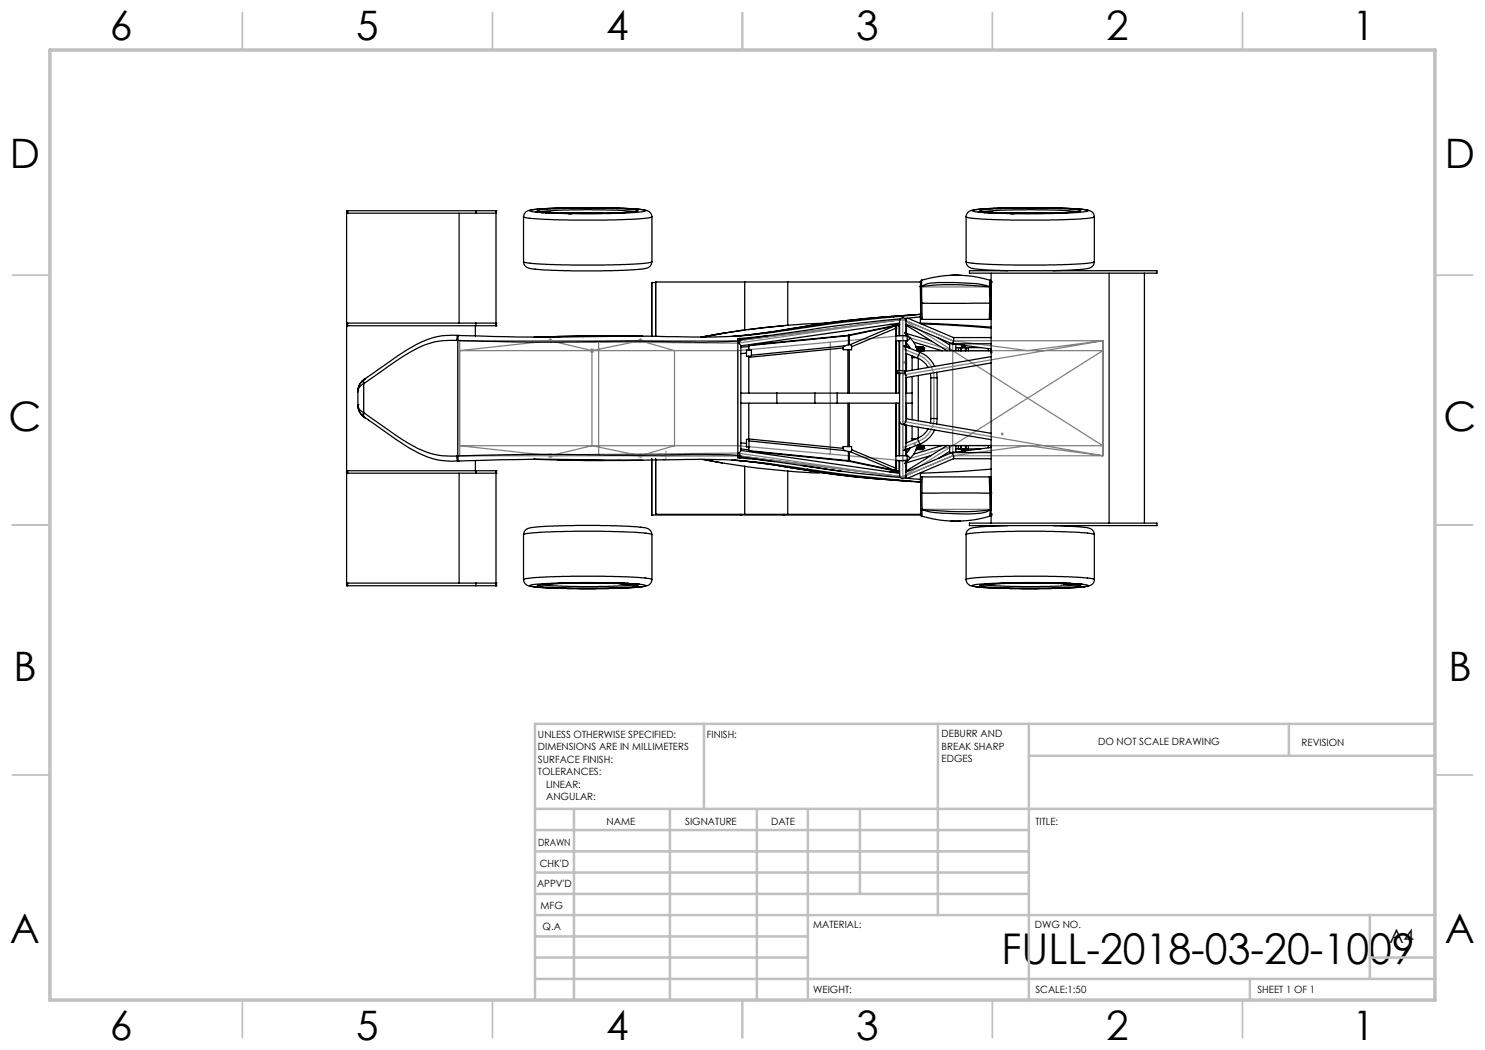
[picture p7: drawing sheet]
<svg xmlns="http://www.w3.org/2000/svg" width="297mm" height="210mm" viewBox="0 0 297 210" stroke-linecap="round" stroke-linejoin="round" font-family="sans-serif">
<g fill="none" stroke="#808080" stroke-width=".2">
<path d="M109.6 68.1h1M109.7 67.8l.7 .7M110.1 67.6v1M110.4 67.8l-.7 .7M117.9 70.1h1M118 69.8l.7 .7M118.4 69.6v1.1M118.7 69.8l-.7 .7M127.6 68.1h1M127.7 67.8l.7 .7M128.1 67.6v1M128.4 67.8l-.7 .7"/>
<path d="M109.6 91.1h1M109.7 90.8l.7 .7M110.1 90.6v1M110.4 90.8l-.7 .7M127.6 91.1h1M127.7 90.8l.7 .7M128.1 90.6v1M128.4 90.8l-.7 .7M132.2 91.1h2M133.2 90.1v2"/>
</g>
<g fill="none" stroke="#808080" stroke-width=".25">
<path d="M184.1 57.4h14.1M91.9 68.1v23M110.1 68.1l-18.2 2h55.6M110.1 68.1l8.3 2M110.1 68.1l9.6 .3M118.4 70.1v19M119.7 68.4v22.5M128.1 68.1l6.8 2v19l-6.8 2M128.1 68.1l-9.7 2M128.1 68.1l-8.4 .3M147.5 70.1l33.1-3 9.9 3M147.5 70.1v19"/>
<path d="M166.1 68.5v22.3M180.6 69.8l3.1 1.2a4.9 4.9 0 0 1 3.1 4.6v8.1a4.9 4.9 0 0 1-3.1 4.6l-3.1 1.2M180.6 63.9l9.9 4.2M180.6 63.9v31.5M180.6 63.9l-33.1 4.2h-55.6M180.6 63.9l9.9 6.2M180.6 63.9l-33.1 4.7-55.6-.5M190.5 70.1h30.1l-30.1 19M190.5 70.1l30.1 19h-30.1M190.5 68.1h30.1M190.5 68.1v23M190.5 68.1l15 2 15.1-2"/>
<path d="M220.6 68.1v23M220.6 68.1l-40 6.9M91.9 91.1h55.6l33.1 4.3M91.9 91.1l55.6-.5 33.1 4.8M118.4 89.1l-8.3 2M118.4 89.1l9.7 2M119.7 90.9l-9.6 .2M119.7 90.9l8.4 .2M133.1 91.1h.2M147.5 89.1l33.1 3 9.9-3M147.5 89.1h-55.6l18.2 2M180.6 84.3l40 6.8"/>
<path d="M190.5 91.1l-9.9 4.3M190.5 91.1h30.1M190.5 91.1l15-2 15.1 2M190.5 89.1l-9.9 6.3M184.1 101.9h14.1"/>
<circle cx="180.8" cy="72.5" r=".14"/>
<circle cx="198.3" cy="70.4" r=".16"/>
<circle cx="183" cy="88.9" r=".15"/>
<circle cx="200.4" cy="86.8" r=".14"/>
</g>
<g fill="none" stroke="#c0c0c0" stroke-width=".35">
<path d="M48.5 2.5v7.5M98.5 2.5v7.5M148.5 2.5v7.5M198.5 2.5v7.5M248.5 2.5v7.5M2.5 55h7.5M287 55h7.5M2.5 105h7.5M287 105h7.5M2.5 155h7.5M287 155h7.5M48.5 200v7.5"/>
<path d="M98.5 200v7.5M148.5 200v7.5M198.5 200v7.5M248.5 200v7.5"/>
</g>
<g fill="none" stroke="#c0c0c0" stroke-width=".5">
<path d="M140.8 144.8v17M187.6 144.8v38.2M205.8 144.8v55.2M205.8 151.2h81.2M257.8 144.8v6.4M287 144.8h-180v55.2M107 161.8h180M107 178.8h98.8M107 174.5h98.8M107 170.3h98.8M107 166h98.8M114.8 161.8v38.2"/>
<path d="M134 161.8v38.2M151.4 161.8v38.2M161.6 161.8v38.2M172 161.8v17M107 195.8h180M107 191.5h54.6M107 187.3h54.6M107 183h180M250 195.8v4.2M274 191.5h13M274 183v12.8"/>
</g>
<path d="M10 10h277v190h-277z" fill="none" stroke="#c0c0c0" stroke-width=".7"/>
<g fill="none" stroke="#000" stroke-width=".25">
<path d="M69.3 42.6h.2M69.5 42.1h-.2v75h.2M69.5 42.1v.5M69.5 42.6h29.7M69.5 42.1h29.7M91.8 42.6v22M95.2 42.1v.5M99.2 42.1h.1M99.2 42.1v23M104.7 43.3a1.75 1.75 0 0 1 2-1.4l7.2-.4h7.2l6.4 .3a3.2 3.2 0 0 1 2.6 .8l.3 .7M104.7 52.3a1.69 1.69 0 0 0 2 1.5l7.7 .4 8-.1 4.9-.2a3.8 3.8 0 0 0 2.7-.7l.4-.9M104.7 43.3a14.4 14.4 0 0 0 4.9 .6l4.2 .1h9.2l5.8-.3 1.6-.4v9l-.4 .2-1.7 .2-7.5 .3-10.8-.1-4-.2-1.3-.4"/>
<path d="M104.7 43.3v9M106 42.1l1.5-.3 3.6-.2 10-.1 6.5 .3 1.6 .3-1.7 .4-3 .1-9.4 .1-7.5-.2-1.3-.2zM107.4 42.4h.1M107.4 42.4l.3 .1M107.4 42.4h1.1M107.7 42.4v.1M107.7 42.3l.9 .1-1.1-.2a5.9 5.9 0 0 1 2.8-.4l10.1-.2 5.2 .2a3.4 3.4 0 0 1 2 .4l-1.5 .2-3.3 .2h-7.3M108.2 42.3l3.4-.3 5.3-.1 6.6 .1 3.4 .3M108.3 42.5h.1M108.3 42.5h.2M108.5 42.4l-.8 .1M108.5 42.4l-.2 .1"/>
<path d="M108.5 42.5h.1M108.7 42.5h1M108.9 42.4l.5 .1-.5-.1M108.9 42.4h.1M108.9 42.4h-1.5M108.9 42.4l-.2 .1M109.1 42.5l.5 .1M109.1 42.5l3 .1M109.5 42.5l1.4 .1M109.5 42.5h.1M109.6 42.5h.9M109.6 42.5h-.1"/>
<path d="M109.6 42.5h.1M109.6 42.6h1.6M109.6 42.6h.1M109.7 42.5h.4zM109.7 42.5h.1M109.7 42.5h-1.2M110.5 42.5h.3M110.5 42.5h.1M110.8 42.6h.1M110.8 42.6h.4M110.8 42.5l.1 .1M110.8 42.5v.1"/>
<path d="M111.2 42.6h.1M111.3 42.6h-.1M112.3 42.6h.1M112.3 42.6h-1.1M112.3 42.6v.1M112.3 42.7h.1M112.3 42.7h.4M112.7 42.6h.5M112.7 42.6h-1.9M112.7 42.6v.1M112.7 42.7h.1M113.2 42.6h.1"/>
<path d="M113.2 42.6l.5 .1M113.2 42.6h.6M113.7 42.7h.1M113.7 42.6h1.2zM113.8 42.6h1.7M114 42.7l-.2-.1 .7 .1h-.8M114.1 42.7h.1M114.4 42.6h6.3M115.5 42.6h.1M115.5 42.6l-1.4 .1M116.8 42.7h.1M117 42.7h.1"/>
<path d="M117 42.7h.2M118.2 42.7h.1M118.5 42.7h.1M118.6 42.7h.1M127.4 42.3l-5.9 .3h-6M130.4 56.5h.1M130.4 56.5v10.8M130.4 56.5h.7M131.1 56.4h.1M131.1 56.4v10.9M131.1 56.4h17.8M148.9 56.4h8.7"/>
<path d="M148.9 56.4v9.6M157.6 56.4h26.5v1M157.6 56.4v8.6M184.1 57.4v3.2M184.1 57.3v.1M184.1 57.4h.1M184.1 56.4h.1M184.3 57.3a67 67 0 0 1 13.9 .1M184.3 57.3a5.6 5.6 0 0 1 3.4-.8h.9a40.2 40.2 0 0 1 8.7 .6l.6 .2M184.3 56v1.3M184.3 56a23.8 23.8 0 0 1 13.7 0M184.3 56l-.2 .4"/>
<path d="M184.3 57.3l-.2 .1M184.3 57.3v.1M184.3 57.3h.1M184.3 56h.1M184.3 57.4l.1 3.2M184.3 57.4h-.2M190.2 55.1h2M193.2 43.3a1.75 1.75 0 0 1 2-1.4l7.2-.4h7.2l6.4 .3a3.6 3.6 0 0 1 2.6 .7l.3 .8M193.2 52.3a1.68 1.68 0 0 0 2 1.5l6.3 .3M193.2 43.3a13.3 13.3 0 0 0 4.5 .6l12.1 .1 7-.3a3.6 3.6 0 0 0 2.1-.4M193.2 52.3l.4 .2 1.7 .2 7.4 .3 10.9-.1 3.9-.2 1.4-.4M193.2 43.3v9"/>
<path d="M193.9 54.1h37.5v.5h-37.5zM194.5 42.1l1.9-.3 6.1-.3h7.1l6.1 .3a3.2 3.2 0 0 1 1.9 .4l-1.6 .3-3 .1-9.4 .1-7-.2-1.9-.2zM195.9 42.4h.1M195.9 42.4h1.1l-.2 .1M195.9 42.4l.3 .1M196.2 42.4v.1M196.2 42.3l.9 .1-1.2-.3 1.8-.3 5.4-.2 9.5 .1 2.6 .2 .9 .2-.7 .3-2.4 .1-9 .1M196.7 42.3l3.4-.3 5.3-.1 6.5 .1 3.5 .3M196.8 42.5h.1M196.8 42.5h.2M197 42.4l-.8 .1M197 42.5h.1"/>
<path d="M197.4 42.4l.5 .1-.5-.1M197.4 42.4l-.2 .1M197.4 42.4h.1M197.4 42.4l-.2 .1h1.1M197.4 42.4h-1.5M197.6 42.5l.6 .1M197.6 42.5l2.2 .1M197.9 57.4v3.2M197.9 57.4h.3M197.9 57.3l.3 .1M197.9 57.3v.1M198 56l-.1 1.3"/>
<path d="M198 56l.2 .3M198 42.5h1.4M198 42.5h.1M198.1 42.5h.9M198.1 42.5h-.1M198.1 42.5h.1M198.2 42.6h1.4M198.2 42.6h.1M198.2 57.4v3.2M198.2 57.4h.1M198.2 56.4v1M198.2 56.4h.1"/>
<path d="M198.2 42.5h.3M198.2 54.6v50M198.3 42.5h.2M198.3 42.5h.1M198.3 42.5h-1.3M199 42.5h.4M199 42.5h.1M199.2 42.6h.1M199.2 42.6h.5M199.4 42.5v.1M199.6 42.6h.1M199.7 42.6h.1"/>
<path d="M199.7 42.5l.9 .1M199.8 42.6h-.2M200.8 42.7h.1M200.8 42.6h.1M200.8 42.7h.4M200.8 42.6h-1.1M200.8 42.6v.1M201.2 42.6h.5M201.2 42.7h.1M201.2 42.6h-2M201.2 42.6v.1M201.7 42.6h.1"/>
<path d="M201.7 42.6h2.3M201.7 42.6l.4 .1M202.1 42.7h.1M202.2 42.6h1.2h-1.2M202.5 42.7l-.1-.1 .6 .1h-.9M202.6 42.7h.1M202.8 42.6h6.4M204 42.6h.1M204 42.6l-1.4 .1M205.3 42.7h.1M205.5 42.7h.1M205.5 42.7h.2"/>
<path d="M206.7 42.7h.1M207 42.7h.2M207.2 42.7h.1M215.9 42.3l-5.9 .3h-6M218.9 52.3a1.68 1.68 0 0 1-2 1.5l-6.3 .3M218.9 43.3v9M221.8 54.6v50M228.9 54.6v50M69.3 64.6h.2M69.3 65.1h.2M69.5 64.6v.5M69.5 64.6h29.7"/>
<path d="M69.5 65.1h29.7M71.6 78.3v2.7M72.7 76.8v5.7M72.7 76l-.1 .3 .1 .5M72.7 76.8a1.64 1.64 0 0 0-1.1 1.5M72.7 76a2.74 2.74 0 0 0-1.1 2.3M72.8 76.7l-.1 .1M72.8 75.9l-.1 .3 .1 .5M72.8 75.9l-.1 .1M73.1 75.7l-.3 .2M73.1 75.7a2.88 2.88 0 0 0-1.5 2.6M73.1 75.7h.1"/>
<path d="M91.4 68.1h.1M91.4 68.1a15.9 15.9 0 0 0-10.3 2.9l-8.3 5.7M91.5 67.1a15.4 15.4 0 0 0-10 2.8l-8.7 6M91.5 68.1l13.9 .3 19.7-.2 16.1 .2 6.4-.2M91.5 67.1l-.1 1M91.5 67.1h.3M91.5 68.1v23.1M91.8 67.1l-.3 1M95.1 65.1v2.1M95.2 64.6v.5M99.2 64.6h.1M99.2 65.1h.1"/>
<path d="M106.8 67.4h.1M111.4 67.3l-4.5 .1M120.6 67.2l-9.2 .1M120.6 67.2h8M145.2 66.6l-4.4 .8M147.6 68.2v22.9M147.6 68h.6zM148 67.7l.1 .2zM148 68l.2-.1-.1 .3a.42 .42 0 0 0-.3 .4 .42 .42 0 0 0 .3 .4l.1 .1M148.2 69.1l-.1 21.2a.4 .4 0 0 0-.3 .3 .4 .4 0 0 0 .2 .4l.2 .3h-.2M148.2 78.6h7.2M148.2 66.1l-8 1.3"/>
<path d="M148.2 66.1h.1M148.9 66l-8.5 1.4M148.9 66l-.7 .1M149.3 70h1v1.3h-1zM149.3 70.6l-1.1 .1M149.7 69.3l-1.5 .2M149.7 69l.1 .1M149.7 69v1M149.8 71.3v.2zM149.8 69.1v.9M149.8 71.5v7.1M153.7 67.1l-5.6 .8"/>
<path d="M155.4 78.6h7.6M155.4 78.6v2M156.6 65.2l-7 .7M156.8 65.1v.1M157.6 65l-8.7 1M162.3 65.1l-8.5 1.4-6.8 .7M162.3 65.1l-7.8 1.2-8.1 1M163 78.6v2M163 78.6h4.4M165.5 64.6l-7.9 .4M167.4 78.6h12.5M167.4 78.6v2"/>
<path d="M168.6 69.6v.3h1M168.6 69.6l-18.8 1.9M169 69.2l-.4 .4M169 69.2l-18.7 1.8M169.6 69.9h.3M169.6 69.9v8.7M169.7 67.5h.1M169.7 68.7h.1M169.8 67.1h.1M169.8 67.1l-20 2M169.8 67.1l-20.1 1.9M169.8 67.1l-.1 1.9-.7 .2"/>
<path d="M169.8 67v.1M169.8 67v1.9M169.8 67.1v1.8M169.8 68.9h.2M169.9 69.9v8.7M170 68.9l.2 .1 .1 .3M170.3 69.3v.6h-.4M177.8 64.9h2.1M178.8 65.1l.4 .5M178.8 65.1l-9 1.9M178.8 65.1v.1M178.8 65.2l.4 .4"/>
<path d="M178.8 65.2l-9 1.9M178.8 65.2l-8.8 3.7M179.2 67.1h2.2v1h-2.2M179.2 65.6h.1M179.2 65.6v13M179.2 65.6l-8.9 3.7M179.3 65.1h.5M179.3 65.1l-.1 .5M179.3 65.1v2M179.3 68.1v10.5M179.5 74.1h1.5v.5h-1.5zM179.8 65.1h.1"/>
<path d="M179.8 65.1v2M179.8 68.1v6M179.8 74.6v4M179.9 75v9.3M179.9 63.8v.4M179.9 64.2a.64 .64 0 0 1 .7-.6 .64 .64 0 0 1 .6 .6M179.9 64.2v2.9M179.9 68.1v6M179.9 74.6v.4M179.9 64.6l-31.7 4.6M180 63.8l-9.4 1-17.2 2.4-5.8 .5v.5M180.1 74.6l-.2 .4"/>
<path d="M181 74.6a6.1 6.1 0 0 1 .2 2.9v4.8a3.5 3.5 0 0 1-.3 2.5h-.2M181.2 68.5l.8 1.2M181.2 67.1l-.2-.5 1.1 1M181.2 78.6h1.2M181.2 64.2v2.5M181.2 68.1v1.2M181.2 70.7l2.3 .9M181.2 64.8l9 3.9M181.2 65l8.2 5.2M181.2 65.1h.1v1.7M181.3 66.7l5 1.5M181.3 68.6v.8"/>
<path d="M181.3 70.7v3.6M181.3 75.5v3.1M181.3 69.3h.5M181.4 69.4h.5M181.5 63.6l9.2 3.9M181.7 69.6h.2M181.9 69.6h.1M182.1 67.6a6 6 0 0 1 1.4 2.7M182.1 67.6l-.9 .9M182.4 63l-10 .8-10.1 1.3M182.4 71.2v.3M182.4 63a204 204 0 0 0-20.1 2.1"/>
<path d="M182.4 71.5h.9M182.4 71.5v2.5M182.4 75.3v8.7M182.7 68.4l5.8 1.8M183.2 69.4l.2 .1M183.2 69.3h1.3M183.2 69.4h1.3M183.2 69.4l.1 .1M183.3 69.5h.1M183.4 69.8l.4 .4M183.4 69.5h.1M183.4 69.5l.5 .7"/>
<path d="M183.4 69.5l.7 .7M183.4 69.5l.7 .6M183.5 71.6l1.4 .9 .7 1M183.5 70.2h.1M183.5 70.2h14.7M183.7 71.7v2.1M183.7 75.1v9.1M183.9 70.4l.3 .2a5.6 5.6 0 0 1 2.7 2.7M183.9 70.4l-3.1-1.2 .4 .8v4.3M183.9 70.4l-.4 1.2M184.1 62.9a449.3 449.3 0 0 0-31.8 3.8 129.1 129.1 0 0 1-20.9 .6l-23.3 .1-16.3-.3M184.1 63.4l-3 .3 .1 .5"/>
<path d="M184.1 62.9v.5M184.1 62.9l-1.7 .1M184.1 63.4v1.3M184.1 64.6l14.1 .8M184.1 62.9h.1M184.1 60.6h.1M184.1 60.6v3.3h.4M184.1 70.1h.1M184.1 70.1h.2M184.1 70.1v.1M184.1 60.6h.3M184.1 70.2h.1"/>
<path d="M184.1 69.6h.2v.2l-.2 .1zM184.2 64.8l14 .8M184.2 69.5h.1M184.3 70.2h.1M184.3 70.2h.3M184.3 70.1v.1M184.3 70.1h.1M184.3 70.1l.3 .1M184.4 60.6h13.5M184.4 60.6h.1M184.4 60.6l.1 3.3M184.5 63.9h13.4"/>
<path d="M184.5 69.4l.3 .2M184.5 69.3l.3 .3M184.5 69.3v.1M184.6 70.2h.1M184.8 69.6h.1M184.8 69.6v.6M186.1 74.7l.1 .9M186.2 75.6h1.2M186.2 75.6v8.1M187.3 74.5l.1 1.1M187.4 75.6v8.1M187.6 67.6l2.3 1.4"/>
<path d="M189.9 68.5l.1 1.7M190.4 68.6v.1M190.4 68.7h.1M190.4 68.6l-.1 .1h.1M190.5 68.7h7.7M190.5 68.7l7.7 1.1M190.7 67.5a1.02 1.02 0 0 1-.3 1.1M190.7 67.5h7.5M191.2 68.9l-.1 1.3M191.2 69.5h1M191.7 69.5h.1M191.7 69.5v.7"/>
<path d="M192.2 69.5h.1M192.2 69.5v.7M192.2 69.5h.9M192.3 69.5h.1M192.3 69.5h.8M192.4 69.4h.2M192.4 69.4l-.1 .1M192.4 69.1h.1M192.4 69.4h.1M192.4 69.1v.3M192.5 69.1h.1M192.5 69.1h.2"/>
<path d="M192.6 69.4h.3M192.6 69.4h.1M192.6 69.1h.1M192.6 69.1v.3M192.7 69.1h.2M192.9 69.4h.1M192.9 69.1h.1M192.9 69.1v.3M192.9 69.4l.2 .1M193.1 69.5h.1M193.1 69.5v.7M193.2 69.5h.1"/>
<path d="M193.2 69.5v.7M193.2 69.5h2.9M193.7 69.5h.1M193.7 69.5v.7M197.7 69.7v.5M197.9 60.6v3.3M197.9 60.6h.3M198.2 69.8v.4M198.2 70.4h.1M198.2 60.6v3.3h-.3M198.2 70.3v.2M198.2 72.6l-17 2.9"/>
<path d="M198.2 71.3l-17.2 3M69.3 94.6h.2M69.3 94.1h.2M69.5 94.1v.5M69.5 94.6h29.7M69.5 94.1h29.7M71.6 81a1.82 1.82 0 0 0 1.1 1.5M71.6 81v.1a2.71 2.71 0 0 0 1.1 2.2M71.6 81a2.88 2.88 0 0 0 1.5 2.6M71.6 81h.1M72.7 82.5l-.1 .5 .1 .3M72.7 82.5l.1 .1"/>
<path d="M72.7 83.3l.1 .1M72.8 82.6a86.2 86.2 0 0 0 10.7 7.1 15.2 15.2 0 0 0 7.9 1.5M72.8 82.6l-.1 .5 .1 .3M72.8 83.4l.3 .2M72.8 83.4l.9 .6M73.1 83.6h.1M73.7 84l4 2.8a30.3 30.3 0 0 0 9.2 5l2.7 .4h1.9M91.4 91.2l.1 1M91.5 91.2l.3 1M91.5 92.2h.3M91.5 91.2h-.1M91.8 92.2l14.8-.3a994.3 994.3 0 0 0 36 0 130.8 130.8 0 0 1 20.5 2.2l8.9 1.1 12.1 1.2"/>
<path d="M91.8 94.6v22M95.1 92.1v2M95.2 94.1v.5M99.2 94.6h.1M99.2 94.1h.1M99.2 94.1v23M106.8 91.9h.1M106.8 91.9l4.8 .1M111.6 92l9.2 .1M128.6 92.1h-7.8M130.4 91.7v11.3M131.1 91.7v11.2"/>
<path d="M140.4 91.9l8.5 1.4M140.8 91.9l3.7 .7M146.3 92a156.8 156.8 0 0 1 16 2.2M146.9 92l5.6 .6 9.8 1.6M147.6 91.1v.5l4.1 .3a570.9 570.9 0 0 0 28.3 3.6M147.6 91.1l-5.1-.2a987.5 987.5 0 0 1-36.2 0l-14.8 .3M147.6 91.2l.6 .1zM148.1 91.4l-.1 .2zM148.1 91.4l6.7 .9M148.2 90.1l31.7 4.6M148.2 88.6l1.1 .1M148.2 89.8l1.5 .1"/>
<path d="M148.2 80.6h7.2M148.9 93.3l8.7 .9M148.9 93.3v9.6M149.3 87.9h.5v1.5h-.5zM149.7 89.4v.8M149.7 90.2l20 2 .1-.1M149.8 80.6v7.3M149.8 89.4v.7M149.8 90.1l20 2M149.8 90.1l-.1 .1M149.8 87.8l18.8 1.9M149.8 88.2l19.2 1.9"/>
<path d="M155.4 80.6h7.6M157.6 94.2l6.3 .4M157.6 94.2v8.7M160.5 93.1l7.7 1.2M162.3 94.2l8.4 1.1 11.7 1M162.3 94.2a211.7 211.7 0 0 0 20.1 2.1M163 80.6h4.4M167.4 80.6h12.5M168.6 89.7l.2 .3 .2 .1M169 90.1l.7 .2 .1 1.8M169.6 89.3h.3M169.6 89.3h-1v.4"/>
<path d="M169.6 80.6v8.7M169.7 90.5h.1M169.7 91.8h.1M169.8 92.1h.1M169.8 92.2l9 1.9M169.8 90.3v1.8M169.8 90.3h.2M169.8 92.1l9 1.9M169.8 92.1v.1M169.8 90.3v1.9M169.9 89.3h.4v.6M169.9 80.6v8.7"/>
<path d="M170 90.3l8.8 3.7M170.3 89.9l-.1 .4h-.2M170.3 89.9l8.9 3.8M177.9 94.4h2M178.8 94v.1M179.2 91.1h2.2v1h-2.2M179.2 93.7l-.4 .3M179.2 93.7l.1 .4M179.2 93.7h.1M179.2 80.6v13.1M179.2 93.7l-.1 .3-.3 .1M179.3 94.1h.5"/>
<path d="M179.3 80.6v10.5M179.3 92.1v2M179.8 94.1h.1M179.8 80.6v10.5M179.8 92.1v2M179.9 95.1v.4M179.9 84.3a.58 .58 0 0 0 .8 .5M179.9 95.1a.64 .64 0 0 0 .7 .6 .64 .64 0 0 0 .6-.6M179.9 84.3v6.8M179.9 92.1v3M180.7 84.8l17.5 3.1M181.1 95.6l3 .3"/>
<path d="M181.2 95.1l-.1 .5M181.2 80.6h1.2M181.2 85v4.3l-.2 .5-.2 .3 3.1-1.3M181.2 90.8l.9 .8M181.2 89.9v1.2M181.2 92.5v2.6M181.2 83.7l17 3M181.3 92.4v1.7h-.1M181.3 80.6v3.2M181.3 85v3.5M181.4 89.8h.5M181.7 89.7h.2"/>
<path d="M181.8 89.9h-.5v.8M181.9 89.7h.1M182 89.6l-.8 1.2M182.1 91.6l-1.1 1.1 .2-.6M182.4 87.8v.3M182.4 87.8h.9M182.4 85.2v2.6M182.4 96.3l1.7 .1M183.2 89.8h.1M183.3 89.8h.1M183.4 89.8h.1M183.4 89.8h-.1"/>
<path d="M183.4 89.8l-.2 .1h1.3M183.5 87.7l.4 1.1M183.5 87.7l-2.3 .9M183.5 89a6 6 0 0 1-1.4 2.6M183.5 89.1h.1M183.5 89.1h14.7M183.7 85.4v2.2M183.8 89.1l-.4 .4M183.9 89.1l-.6 .6 .1 .1M184.1 95.9v.5M184.1 94.6v1.3M184.1 89.1h.1"/>
<path d="M184.1 89.1l-.7 .7M184.1 96.4h.1M184.1 98.6v3.3M184.1 98.6h.3M184.1 89.1h.2M184.1 89.4l.3 .1-.1 .2h-.2zM184.2 89.2v.1M184.3 89.1h.1M184.3 89.1h.3M184.4 98.6h13.5M184.4 98.6v3.3M184.5 95.4h-.4v3.2"/>
<path d="M184.5 95.4l-.1 3.2M184.5 95.4h13.4M184.5 89.9h.1M184.6 89.1h.1M184.6 89.1h-.3M184.8 89.7h.1M184.8 89.7l-.3 .2M184.8 89.1v.6M185.6 85.8l-.2 .3a3.9 3.9 0 0 1-1.9 1.6M186.2 83.7l-.1 .9M186.2 83.7h1.2M186.3 91.1l-5 1.5"/>
<path d="M186.9 86l-1.1 1.6-1 .8-.9 .4M187.4 83.7l-.1 1.1M188.5 89.1l-5.8 1.7M189.4 89.1l-8.2 5.2M189.9 90.3l-2.3 1.4M190 89.1l-.1 1.6M190.3 90.5a1.02 1.02 0 0 1 .4 1.2M190.4 90.5h.1M190.4 90.5v.1M190.4 90.5h.2M190.7 91.7l-9.2 4M190.7 91.7h7.5"/>
<path d="M190.8 90.5h-.3l-9.3 3.9M191.1 89.1l.1 1.3M191.7 89.1v.7M192.2 89.7h.1M192.2 89.8h.1M192.2 89.7l-1 .1M192.2 89.1v.7M192.2 89.7h.9M192.3 89.8h.1M192.3 89.8h.8M192.3 89.8l.1 .1M192.4 89.9h.1"/>
<path d="M192.4 90.2h.1M192.4 89.9v.3M192.4 89.8h.4M192.4 89.8l.1 .1M192.4 90.2h.2M192.4 89.8v.1M192.5 89.9h.3M192.5 90.2h.1M192.5 89.9v.3M192.5 90.2h-.1M192.6 90.2h.3M192.8 89.8l.1 .1"/>
<path d="M192.8 89.8v.1M192.8 90.2h.1M192.8 89.9h.1M192.8 90.2h-.2M192.8 89.9v.3M192.9 90.2h.1M192.9 89.9v.3M193.1 89.8h.1M193.1 89.8l-.1 .1M193.1 89.7h.1M193.1 89.1v.7M193.2 89.1v.7"/>
<path d="M193.2 89.7l2.9 .1M193.7 89.1v.7M197.7 89.1v.5M197.9 95.4h.3v3.2M197.9 95.4v3.2M197.9 98.6h.1M197.9 98.6l.1 3.3M197.9 98.6h.3M198.2 89.1v.4M198.2 98.6v3M198.2 98.6h.1M198.2 93.8l-6 .5-8.1 .3"/>
<path d="M198.2 89.5l-7.7 1h7.7M69.3 116.6h.2M69.5 116.6h29.7M69.5 117.1h29.7M69.5 116.6v.5M95.2 116.6v.5M99.2 117.1h.1M99.2 116.6h.1M104.7 115.9a1.75 1.75 0 0 0 2 1.5l2.6 .2 6.4 .1h7.5l4.1-.2a3.8 3.8 0 0 0 2.7-.7l.4-.9M104.7 106.9a1.69 1.69 0 0 1 2-1.4l3.1-.3 5.3-.1 8.3 .1 4.3 .2a3.1 3.1 0 0 1 2.4 .7l.3 .8M104.7 106.9l.8-.2 2.4-.2 6.9-.3 11.7 .2 2.7 .2 1.2 .3v9l-.8-.2-1.8-.2-6.9-.3-10.9 .1-3.9 .3-1.4 .3M104.7 106.9v9"/>
<path d="M105.9 117.1l1.9-.3 5.5-.3h8.4l5.3 .3a3.8 3.8 0 0 1 2.2 .3l-.8 .3-3.3 .2-8.9 .1-7.4-.2-2.1-.1zM108.2 116.9l2.5 .3 5 .1 7.8-.1 3.4-.3M114.4 116.6h6.8h-.6M116.5 116.6h.1M116.8 116.6h.1M117.9 116.6h.2M118.1 116.6h.1M118.3 116.6h.1M119.6 116.6l-6.8 .1-3.3 .1-1.8 .2M119.6 116.6h.1M119.6 116.6l-8.1 .1-3.4 .2-.6 .2 1.5 .3 5.3 .2h6.6l4.7-.2a3 3 0 0 0 2-.3l-1.1-.2M119.6 116.6l2.3 .1"/>
<path d="M120.2 116.6l1.2 .1zM121 116.5h.1M121 116.5h.4M121 116.5l-1.4 .1M121 116.5l.4 .1M121.4 116.5l.5 .2M121.4 116.5v.1M121.4 116.6l.5 .1M121.9 116.7h.5zM121.9 116.7h.1M122.4 116.6h.1M122.4 116.6h.4"/>
<path d="M122.4 116.6v.1h1.9M122.8 116.6h.1M122.8 116.6v.1M122.8 116.7h.1M122.9 116.7h1M123.9 116.6h.1M123.9 116.6l.4 .1M123.9 116.6l-1.1 .1M123.9 116.7h-.1l2.2 .1-.6-.1M123.9 116.7h1.5M123.9 116.7h.1M124.2 116.7h.1"/>
<path d="M124.2 116.7h1.4l-.1 .1M124.2 116.7l.4 .1M124.3 116.7h.1M124.6 116.8h.9M124.6 116.7v.1M125 116.8h.3M125.1 116.8h.2M125.3 116.8h.1M125.3 116.8h1.1l-.2 .1M125.4 116.7h.1M125.5 116.8h.1M125.7 116.8l.5 .1z"/>
<path d="M126.2 116.9h.1M126.2 116.9h.2M126.5 116.9l.9 .1M126.6 116.8h.1M126.6 116.8h.2M126.6 116.8h-1.3M126.6 116.8h1.1M126.8 116.8h.1M126.8 116.8l-.2 .1M127.4 116.8h.1M127.4 116.8l-.8 .1M127.7 116.8h.1"/>
<path d="M127.7 116.8l-1.3 .1M130.4 103h.1M130.4 103h17.8M131.1 102.9h.1M131.1 102.9h17.8M148.2 103h8.6M148.2 102.9v.1M148.9 102.9h8.7M156.8 103h27.3M156.8 102.9v.1M157.6 102.9h26.5M184.1 102.8v.3l.2 .1"/>
<path d="M184.1 102.8h.1M184.1 101.9v.9M184.1 101.9h.3M184.1 101.9h.1M184.3 103.2a23.5 23.5 0 0 0 13.7 0M184.4 101.9a14.2 14.2 0 0 0 5.5 .8 23.3 23.3 0 0 0 7.4-.3l.7-.4M184.4 101.9l-.1 1.3M184.4 101.9a56.3 56.3 0 0 0 13.7 0h.1M184.4 101.9h.1M190.2 104.2h1.9M193.2 115.9a1.74 1.74 0 0 0 2 1.5l2.5 .2 6.5 .1h7.5l4.1-.2a3.8 3.8 0 0 0 2.7-.7l.4-.9M193.2 115.9l.4-.2 1.7-.2 7.5-.3 10.8 .1 3.9 .3 1.4 .3"/>
<path d="M193.2 106.9l.8-.2 2.4-.2 6.8-.3 11.9 .2 2.6 .2 1.2 .3M193.2 106.9v9M193.9 104.6h37.5v.5h-37.5zM194.5 117.1l1.3-.3 6-.3h8.4l5.3 .3a3.7 3.7 0 0 1 2.1 .3l-.7 .3-3.3 .2-8.9 .1-7.4-.2-2.1-.1zM196.7 116.9l2.5 .3 5 .1 7.8-.1 3.4-.3M198 102v1.2M198 101.9v.1M198 103.2h.1M198.2 103l-.2 .2M198.2 101.9h-.2M198.2 103h.1M198.2 101.9l-.2 .1"/>
<path d="M198.2 102.8h.1M201.5 105.1l-5 .2a4.7 4.7 0 0 0-2.9 .7l-.2 .2-.2 .7M202.8 116.6h6.4M204.9 116.6h.2M205.3 116.6h.1M206.4 116.6h.2M206.6 116.6h.1M206.8 116.6h.1M208.1 116.6l-7.8 .1-4.1 .3M208.1 116.6h.1M208.1 116.6l2.3 .1M208.1 116.6l-8 .1-3.5 .2-.7 .2 1.7 .3 2.6 .2h9.2l5-.2 1.7-.3-1.1-.2 .9 .1"/>
<path d="M208.7 116.6l1.2 .1-1.2-.1M209.1 116.6h.6M209.2 116.6h.5M209.5 116.5h.1M209.5 116.5h.4M209.5 116.5l-1.4 .1M209.5 116.5l.4 .1M209.9 116.5l.5 .2M209.9 116.5v.1M209.9 116.6l.5 .1M210.4 116.7h.5zM210.4 116.7h.1"/>
<path d="M210.6 105.1l5.6 .3a3.1 3.1 0 0 1 2.4 .7l.3 .8M210.9 116.6h.1M210.9 116.6h.4M210.9 116.6v.1h1.9M211.3 116.6h.1M211.3 116.7h.1M211.3 116.6v.1M211.5 116.7h.9M212.4 116.6h.1M212.4 116.6l.4 .1M212.4 116.6l-1.1 .1M212.4 116.7h1.5"/>
<path d="M212.4 116.7h-.1l2.2 .1M212.4 116.7h.1M212.7 116.7h1.4l-.1 .1M212.7 116.7h.1M212.7 116.7l.3 .1M212.8 116.7h.1M213 116.8h1M213 116.7v.1M213.5 116.8h.4zM213.8 116.8h.1M213.8 116.8h1.1l-.2 .1M213.9 116.7l.6 .1"/>
<path d="M213.9 116.7h.1M214 116.8h.1M214.2 116.8l.5 .1M214.7 116.9h.1M215.1 116.8h.1M215.1 116.8h.2M215.1 116.8h-1.3M215.1 116.8h1.1M215.3 116.8h.1M215.3 116.8l-.2 .1M215.9 116.8h.1M215.9 116.8l-.8 .1"/>
<path d="M216.2 116.8h.1M216.2 116.8l-1.5 .1M218.9 106.9v9"/>
<circle cx="184.2" cy="69.7" r=".22"/>
<circle cx="184.2" cy="69.7" r=".25"/>
<circle cx="184.2" cy="69.7" r=".28"/>
<circle cx="184.2" cy="69.7" r=".13"/>
<circle cx="184.2" cy="89.5" r=".12"/>
<circle cx="184.2" cy="89.5" r=".29"/>
<circle cx="184.2" cy="89.5" r=".26"/>
<circle cx="184.2" cy="89.5" r=".21"/>
</g>
<text font-size="8.5" x="200.3" y="192.7">FULL-2018-03-20-1009</text>
<g font-size="8.1">
<text x="22" y="8">6</text>
<text x="71.2" y="8">5</text>
<text x="121.2" y="8">4</text>
<text x="171.3" y="8">3</text>
<text x="221.3" y="8">2</text>
<text x="270.5" y="8">1</text>
<text x="2" y="33.6">D</text>
<text x="289" y="33.6">D</text>
<text x="1.7" y="86.1">C</text>
<text x="288.7" y="86.1">C</text>
<text x="2.7" y="136.1">B</text>
<text x="289.7" y="136.1">B</text>
<text x="2" y="188.6">A</text>
<text x="289" y="188.6">A</text>
<text x="22" y="208">6</text>
<text x="71.2" y="208">5</text>
<text x="121.2" y="208">4</text>
<text x="171.3" y="208">3</text>
<text x="221.3" y="208">2</text>
<text x="270.5" y="208">1</text>
</g>
<text font-size="3.9" x="277.9" y="188.5">A4</text>
<g font-size="2">
<text x="107.6" y="147.6">UNLESS OTHERWISE SPECIFIED:</text>
<text x="141.4" y="147.6">FINISH:</text>
<text x="188.3" y="147.5">DEBURR AND</text>
<text x="188.3" y="150">BREAK SHARP</text>
<text x="219.6" y="149">DO NOT SCALE DRAWING</text>
<text x="260.3" y="149.2">REVISION</text>
<text x="107.6" y="150.1">DIMENSIONS ARE IN MILLIMETERS</text>
<text x="107.6" y="152.6">SURFACE FINISH:</text>
<text x="107.6" y="155.1">TOLERANCES:</text>
<text x="188.3" y="152.5">EDGES</text>
<text x="109.2" y="157.6">LINEAR:</text>
<text x="109.2" y="160.1">ANGULAR:</text>
<text x="121.3" y="165">NAME</text>
<text x="137" y="164.9">SIGNATURE</text>
<text x="154.2" y="164.9">DATE</text>
<text x="207.1" y="164.9">TITLE:</text>
<text x="107.6" y="169.1">DRAWN</text>
<text x="107.9" y="173.3">CHK'D</text>
<text x="107.4" y="177.4">APPV'D</text>
<text x="108.1" y="181.8">MFG</text>
<text x="108.5" y="186">Q.A</text>
<text x="162.6" y="185.5">MATERIAL:</text>
<text x="207" y="185.5">DWG NO.</text>
<text x="162.6" y="198.5">WEIGHT:</text>
<text x="207.1" y="198.6">SCALE:1:50</text>
<text x="251.5" y="198.6">SHEET 1 OF 1</text>
</g>
</svg>
